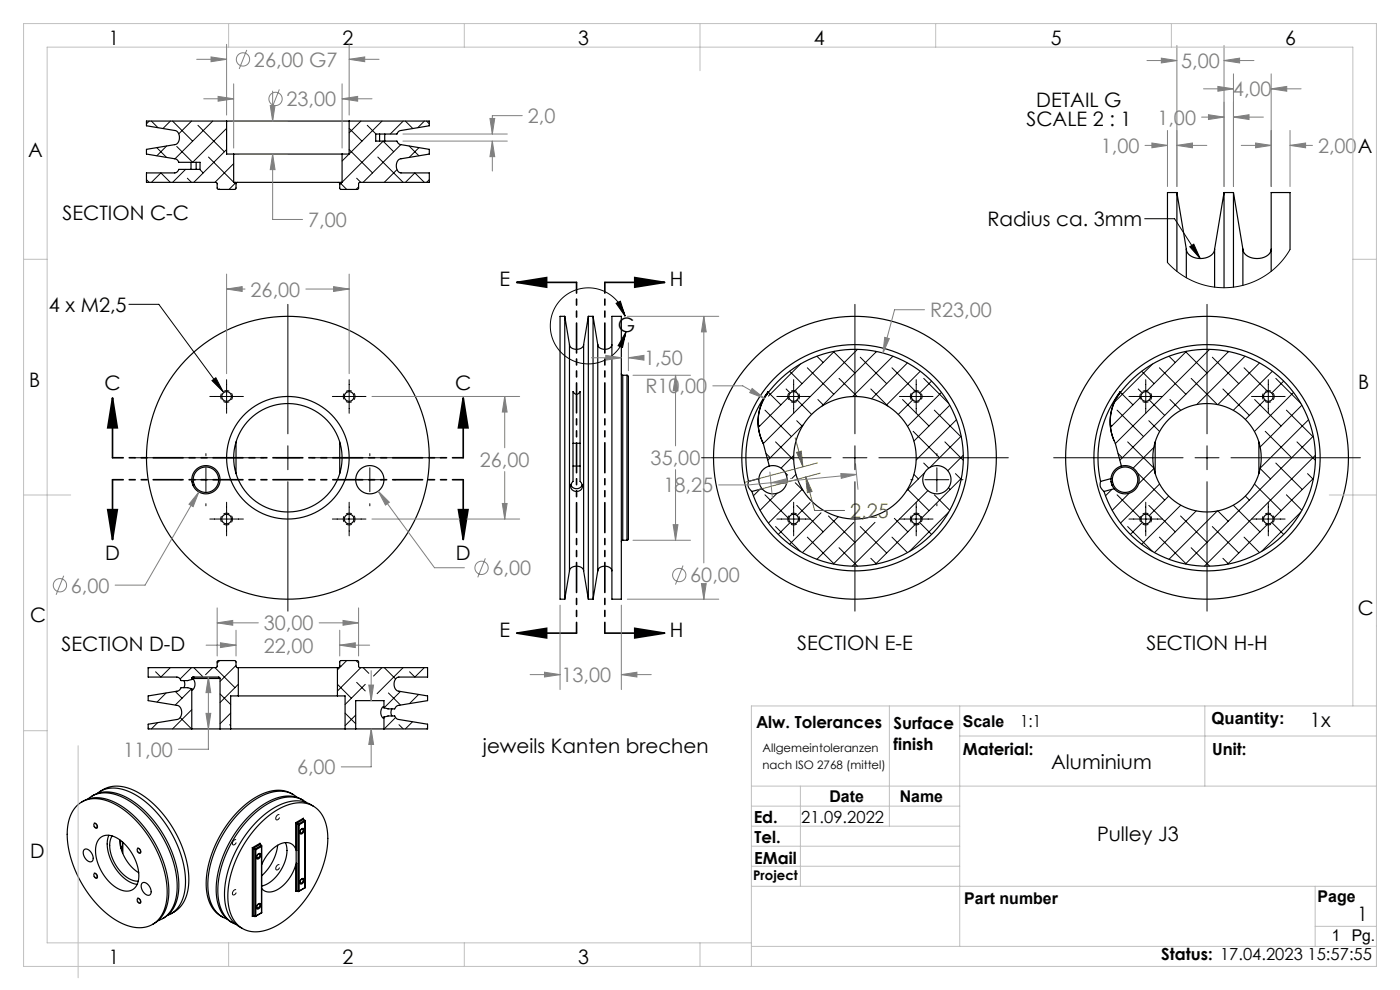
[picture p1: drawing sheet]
<svg xmlns="http://www.w3.org/2000/svg" width="297mm" height="210mm" viewBox="0 0 297 210" stroke-linecap="round" stroke-linejoin="round" font-family="sans-serif">
<g fill="none" stroke="#000" stroke-width=".25">
<path d="M40.5 34.4v1.5M41.6 34.4v1.5M48.1 25.7h-17v1l6 1a1.62 1.62 0 0 1 1 1.5 1.62 1.62 0 0 1-1 1.5l-6 1v1l6.2 1 .4 .3 .2 .4h4.5v1.5h-4.5l-.2 .5-.6 .3h-6v2h14.7l.2 .2 .1 1 .2 .3h3.6l.2-.3v-1.2h-.5v-6M48.1 25.7h26M48.1 25.7v7h1.5M49.6 32.7h23M50.1 39v-.1a3.6 3.6 0 0 1 2.2-.2h19.5l.3 .3M74.1 25.7h17v1l-6.2 1-.4 .3-.3 .4h-4.5v1.5h4.5l.3 .5 .4 .2 6.2 1.1v1l-6 1a1.62 1.62 0 0 0-1 1.5 1.62 1.62 0 0 0 1 1.5h6v2h-14.7l-.3 .2v1l-.2 .3h-3.6l-.2-.3v-1.2h.5v-6M74.1 25.7v7h-1.5M80.5 28.4v1.5M81.6 28.4v1.5M249.7 40.8v16.8"/>
<path d="M249.7 40.8h-2v14.9M249.7 40.8l2 12M251.7 52.8a2.86 2.86 0 0 0 3.5 2 2.45 2.45 0 0 0 2.5-2M251.7 52.8v6.1M257.7 52.8v8.1M259.7 40.8v20.2M259.7 40.8h2M259.7 40.8l-2 12M261.7 40.8v20.1M261.7 40.8l2 12M263.7 52.8a2.86 2.86 0 0 0 3.5 2 2.45 2.45 0 0 0 2.5-2M263.7 52.8v7.7"/>
<path d="M273.7 52.9v-12.1h-4v16.8M119.8 67.1v60M119.8 67.1h-1v60h1M119.8 67.1l1 6M120.8 73.1a1.62 1.62 0 0 0 1.5 1 1.62 1.62 0 0 0 1.5-1M120.8 73.1v48M123.8 73.1v48M124.8 67.1v60M124.8 67.1h1M124.8 67.1l-1 6M125.8 67.1v60M125.8 67.1l1 6"/>
<path d="M126.8 73.1a1.62 1.62 0 0 0 1.5 1 1.62 1.62 0 0 0 1.5-1M126.8 73.1v48M129.8 67.1h2v60h-2zM131.8 79.3l.3 .3M132.1 79.6v35M132.1 79.6h.9M133 79.6l.3 .3v34.4l-.3 .3M133 79.6v35M50.1 93.7v6.8M72.1 93.7v6.8M121.6 83.1a.78 .78 0 0 0 .7 .5 .78 .78 0 0 0 .8-.5v19a1.2 1.2 0 0 1 .1 1.8 1.2 1.2 0 0 1-1.8 0 1.2 1.2 0 0 1 .2-1.8zM121.6 94h1.5"/>
<path d="M121.6 98.9h1.5M161.7 93.5l.2 .5M161.9 94l1.3 4.9M162.7 83.6a23 23 0 0 1 35.7-1.9 23 23 0 0 1-5.5 35.3 23 23 0 0 1-33.4-12.7M162.7 83.6a10 10 0 0 0-.8 10.4M163 83.1a23.1 23.1 0 0 0-4.2 19M163 83.1l-.3 .5M163 83.1a10.3 10.3 0 0 0-1.3 10.5M163.2 98.9a3 3 0 0 1 3.6 3.8 3 3 0 0 1-5.1 1M163.2 98.9a3 3 0 0 0-2.2 2.6M237.4 83.6a23 23 0 0 1 35.7-1.9 23 23 0 0 1-5.5 35.3 23 23 0 0 1-33.4-12.7M237.4 83.6a10 10 0 0 0-.8 10.4l1.3 4.9"/>
<path d="M237.7 83.1l-.3 .5M237.7 83.1a23.1 23.1 0 0 0-4.2 19M237.7 83.1a10.3 10.3 0 0 0-1.4 10.4M237.9 98.9a3 3 0 0 1 3.6 3.8 3 3 0 0 1-5.1 1M237.9 98.9a3 3 0 0 0-2.2 2.6M245.1 93.7v6.8M267.1 93.7v6.8M41 102.1l-.3 .1M41 102.1a2.7 2.7 0 0 1 3.5-2.9 2.7 2.7 0 0 1 1.2 4.4 2.7 2.7 0 0 1-4.5-.8M41 102.1l.2 .7M41.2 102.8l-.3 .1M123.5 102.8a1.27 1.27 0 0 1-1.2 .9 1.27 1.27 0 0 1-1.2-.9"/>
<path d="M132.1 114.6l-.3 .3M132.1 114.6h.9M158.8 102.1a1.78 1.78 0 0 0 .7 2.2M161 101.5a3 3 0 0 0 .7 2.2M161 101.5l-2.2 .6M161.7 103.7l-2.2 .6M233.5 102.1a1.83 1.83 0 0 0 .7 2.2M235.7 101.5v.7M235.7 101.5l-2.2 .6M235.7 102.2l.2 .7M235.9 102.9l.5 .8M236 102.1l-.3 .1"/>
<path d="M236 102.1a2.7 2.7 0 0 1 3.5-2.9 2.7 2.7 0 0 1 1.2 4.4 2.7 2.7 0 0 1-4.5-.8M236 102.1l.2 .7M236.2 102.8l-.3 .1M236.4 103.7l-2.2 .6M120.8 121.1a1.62 1.62 0 0 1 1.5-1 1.62 1.62 0 0 1 1.5 1M120.8 121.1l-1 6M123.8 121.1l1 6M124.8 127.1h1M126.8 121.1a1.62 1.62 0 0 1 1.5-1 1.62 1.62 0 0 1 1.5 1M126.8 121.1l-1 6M39 144.4l.2 .7-.2 .8M40.7 146.1l-.9-.2h-1.4a.97 .97 0 0 1-.9 .7l-6.1 1v1l6.1 1a1.61 1.61 0 0 1 1.1 1.5 1.61 1.61 0 0 1-1.1 1.5l-6.1 1v1h9.3"/>
<path d="M40.7 154.6h6M40.7 143.9h.1M40.7 143.9v.2M40.7 146.1v8.5M40.7 143.9h.2M40.9 143.9a1.58 1.58 0 0 1-.2 2.4v-.2M40.9 143.9h5.8M41 143.6h5.4l.3 .3M41 143.6l-.3 .3M41.2 143.6l-.3 .3M46.7 143.9v10.7M46.7 154.6h2.2"/>
<path d="M48.9 154.6h24.3M50.6 141.6l-.5-.2v-1l-.3-.3h-3.5l-.2 .3-.1 1-.2 .2h-14.4v2h6.1a1.01 1.01 0 0 1 .9 .8h1.4l.9-.3M50.6 147.6h21M50.6 141.6h21M50.6 141.6v6M50.6 147.6h-1.7v7M71.6 141.6l.4-.2 .1-1 .3-.3h3.5l.2 .3v1l.3 .2h14.3v2h-6.1a1.61 1.61 0 0 0-1 1.5 1.61 1.61 0 0 0 1 1.5l6.1 1v1l-6.1 1a.99 .99 0 0 0-.9 .8h-1.4l-.8-.3M71.6 147.6h1.6v7M71.6 141.6v6M73.2 154.6h2.3M75.5 154.6h6M81.5 152.1l.8-.2h1.4a1.01 1.01 0 0 0 .9 .7l6.1 1v1h-9.2"/>
<path d="M81.5 150.1l-.1-.2a1.46 1.46 0 0 0 0 2.4l.1-.2M81.5 150.1v-1.5h-6v6M81.5 152.1v2.5M83.1 150.4l-.2 .7 .2 .8M16.3 171a6.2 6.2 0 0 1 7-.9 21.9 21.9 0 0 1 10.8 12.3 14.8 14.8 0 0 1 .4 11.3 5.7 5.7 0 0 1-7.4 2.7 20.2 20.2 0 0 1-10.6-10.5 17.4 17.4 0 0 1-1.7-12.4l.7-1.6zM17.4 170.1a7 7 0 0 1 7.2 .2 23.1 23.1 0 0 1 11.2 19.5 6.9 6.9 0 0 1-3.4 6.3M18.7 169.5a6.4 6.4 0 0 1 7.2-.4 23 23 0 0 1 11.2 15.1 11.4 11.4 0 0 1-1.1 9.3 5.1 5.1 0 0 1-2.5 1.8M19.5 168.9a7 7 0 0 1 7.2 .2 23.1 23.1 0 0 1 11.2 19.5 6.9 6.9 0 0 1-3.4 6.3M20 174.7l.5 .2a.33 .33 0 0 1 .2 .5 .33 .33 0 0 1-.5 .1l-.3-.5zM20.6 168.3a6.5 6.5 0 0 1 7.1-.2 23 23 0 0 1 11.2 15.1 11.4 11.4 0 0 1-1.1 9.3 5.1 5.1 0 0 1-2.3 1.7M21.1 177.9a3.2 3.2 0 0 1 4.3 .2 9.7 9.7 0 0 1 3.9 8.8 2.63 2.63 0 0 1-4.2 1.6 9.6 9.6 0 0 1-4.7-9.4zM21.2 167.9a7 7 0 0 1 7.7 0 23.1 23.1 0 0 1 11.1 19.5 7 7 0 0 1-3.8 6.4"/>
<path d="M23.1 177.2a8.5 8.5 0 0 0 2.1 7.9l.5 .6a5.8 5.8 0 0 0 3.4 1.9M23.8 177.3a6.3 6.3 0 0 0 .9 6.4 6 6 0 0 0 4.6 3.2M25.4 178.1l.2 1.5M25.6 178.3v1.3M25.7 179.5v.5M25.7 180a9.1 9.1 0 0 0 3.7 5.1M25.7 179.5l-.1 .1M26 178.6v2.3M26 178.6v2.4M53.5 179.8l.2 .1M53.5 179.8v14.6M53.7 179.9l.4 .2"/>
<path d="M53.7 179.9v14.3M55.2 178.9v.2M55.2 178.9l-1.7 .9M55.2 179.1l-1.5 .8M55.2 179.1l.3 .2M55.3 174.5a11.9 11.9 0 0 1 9.1-4.2 5.9 5.9 0 0 1 5 5.5 21.4 21.4 0 0 1-5 15.5 15.5 15.5 0 0 1-9.5 6.3 5.7 5.7 0 0 1-6.4-5.2 20.4 20.4 0 0 1 4-14.4zM55.5 179.3v.3M55.5 179.6l-1.2 .7M55.5 179.3l-1.4 .8M55.5 179.6v14M55.5 179.4v14.2M58.9 179.3a10.5 10.5 0 0 1-3.4 6.5"/>
<path d="M60.5 178.7a7.7 7.7 0 0 1-2.3 7.7 5.3 5.3 0 0 1-2.7 1.5M62.2 168.5a7 7 0 0 0-7.3 .2 23.1 23.1 0 0 0-11.1 19.5 6.9 6.9 0 0 0 3.4 6.3M62.7 174.5l.2 .1M62.7 174.5v5.6M62.9 174.6l.4 .2M62.9 174.6v5.8M63 169.1a6.4 6.4 0 0 0-7.2-.4 23 23 0 0 0-11.3 15.2 11.4 11.4 0 0 0 1.2 9.3 5.1 5.1 0 0 0 2.4 1.7M63.3 174.8l.2 .1M63.3 174.8v14.3M63.5 174.9v14.1M63.9 176l.2-.2a.44 .44 0 0 1 .1 .6 .44 .44 0 0 1-.6 .2zM63.9 175.9a.37 .37 0 0 1 .6-.1 .37 .37 0 0 1 0 .6l-.1 .1a.41 .41 0 0 1-.4 .4 .41 .41 0 0 1-.4-.3z"/>
<path d="M64.3 169.8a7 7 0 0 0-7.2 .2 23.1 23.1 0 0 0-11.2 19.5 6.9 6.9 0 0 0 3.4 6.2M64.3 173.6v.2M64.3 173.6l-1.6 .9M64.3 173.8l-1.4 .8M64.3 173.8l.4 .2M64.7 174v.3M64.7 174.3l-1.2 .6M64.7 174l-1.4 .8M64.7 174.3v14M64.7 174.1v14.2M65 170.2a6.5 6.5 0 0 0-7.1-.3 23 23 0 0 0-11.2 15.2 11.4 11.4 0 0 0 1.1 9.3 5.1 5.1 0 0 0 2.3 1.7M66.4 171a7 7 0 0 0-7.6 0 23.1 23.1 0 0 0-11.2 19.5 7 7 0 0 0 3.8 6.5"/>
<path d="M17.8 180.3a1.09 1.09 0 0 1 1.6 .6l.1 .2a1.02 1.02 0 0 1-.3 1.7 1.97 1.97 0 0 1-1.4-2.5zM20 185.3l.5 .2a.33 .33 0 0 1 .2 .5 .33 .33 0 0 1-.5 .1l-.3-.3zM29.2 190.6l.5 .2a.33 .33 0 0 1 .2 .5 .33 .33 0 0 1-.5 .2l-.3-.5zM29.2 180l.5 .2a.33 .33 0 0 1 .2 .5 .33 .33 0 0 1-.5 .1l-.3-.5zM30.1 187.4a1.28 1.28 0 0 1 1.8 1 .88 .88 0 0 1 .2 .9 .88 .88 0 0 1-.8 .6 2.01 2.01 0 0 1-1.2-2.5zM53.7 194.2l-.2 .2M53.7 194.2l.4 .2M54.1 180.1l.2 .2M54.1 180.1v14.3M54.3 194.3l-.2 .1M54.3 180.3v14M54.7 181.2a.37 .37 0 0 1 .6-.1 .37 .37 0 0 1 0 .6l-.1 .1a.41 .41 0 0 1-.3 .4 .41 .41 0 0 1-.5-.3z"/>
<path d="M54.7 191.8a.37 .37 0 0 1 .6-.1 .37 .37 0 0 1 0 .6l-.1 .1a.41 .41 0 0 1-.3 .4 .41 .41 0 0 1-.5-.3zM54.7 181.2l.2-.1a.44 .44 0 0 1 .1 .6 .44 .44 0 0 1-.5 .2zM54.7 191.8l.2-.1a.44 .44 0 0 1 .1 .6 .44 .44 0 0 1-.5 .2zM55.5 193.6h.1M55.5 193.6l-1.2 .7M55.5 193.6l-1.3 .8M62.7 180.1a2.36 2.36 0 0 0-3.6-.9l-1.2 .8-.8 .9-1 1.3-.6 1.2M62.7 183.5a8.1 8.1 0 0 1-5.1 5.7 2.09 2.09 0 0 1-2.1-.7M62.7 180.1l.2 .3M62.7 183.5v5.6M62.9 183.2l-.2 .3M62.9 188.9l-.2 .2"/>
<path d="M62.9 180.4h-.1l.1 2.8M62.9 183.2v5.7M62.9 188.9l.4 .2M63.5 189l-.2 .1M63.9 186.5a.37 .37 0 0 1 .6-.1 .37 .37 0 0 1 0 .6l-.1 .1a.41 .41 0 0 1-.4 .4 .41 .41 0 0 1-.4-.3zM63.9 186.5l.2-.1a.44 .44 0 0 1 .1 .6 .44 .44 0 0 1-.6 .2zM64.7 188.3h.1M64.7 188.3l-1.2 .7M64.7 188.3l-1.3 .8"/>
<circle cx="48.1" cy="84.1" r="1.02"/>
<circle cx="61.1" cy="97.1" r="30"/>
<circle cx="61.1" cy="97.1" r="13"/>
<circle cx="61.1" cy="97.1" r="11.5"/>
<circle cx="74.1" cy="84.1" r="1.03"/>
<circle cx="168.4" cy="84.1" r="1.02"/>
<circle cx="181.4" cy="97.1" r="13"/>
<circle cx="181.4" cy="97.1" r="30"/>
<circle cx="181.4" cy="97.1" r="24"/>
<circle cx="194.4" cy="84.1" r="1.03"/>
<circle cx="243.1" cy="84.1" r="1.02"/>
<circle cx="256.1" cy="97.1" r="30"/>
<circle cx="256.1" cy="97.1" r="11.5"/>
<circle cx="256.1" cy="97.1" r="24"/>
<circle cx="269.1" cy="84.1" r="1.02"/>
<circle cx="43.7" cy="101.8" r="3"/>
<circle cx="48.1" cy="110.1" r="1.02"/>
<circle cx="74.1" cy="110.1" r="1.03"/>
<circle cx="78.5" cy="101.8" r="3"/>
<circle cx="168.4" cy="110.1" r="1.02"/>
<circle cx="194.4" cy="110.1" r="1.02"/>
<circle cx="198.8" cy="101.8" r="3"/>
<circle cx="243.1" cy="110.1" r="1.02"/>
<circle cx="269.1" cy="110.1" r="1.02"/>
</g>
<g fill="none" stroke="#000" stroke-width=".21">
<path d="M31.1 38.1l.5 .6M31.7 25.7l-.6 .6M32.1 25.7l1.4 1.4M32.1 38.7l2-2 2 2M33.3 31.3l2 2.1M35.4 31l-2.1 2M36.1 25.7l-1.5 1.6M36.6 25.7l4.3 4.2M37.5 31.1l3.4 3.3M39.4 35.9l-2.8 2.8M39.7 37.8l.9 .9M40.6 25.7l-2.7 2.7"/>
<path d="M42 26.6l5.6 5.6M42.4 35.9l.7 .8M44.2 33.3l5.6 5.6M45.1 25.7l-8 8M48.1 27.2l-7.2 7.2M48.1 31.7l-7 7M49.6 34.7l-4 4M50.1 38.7l-1.5 1.5M72.1 38.7l1.5 1.5M74.1 31.7l4.9 5M74.1 27.2l2.7 2.7M75.7 37.8l.8 .9"/>
<path d="M76.1 39.6l-.6 .6M76.6 25.7l-2.5 2.5M77.9 26.6l1.9 1.8M80.2 33.3l5.3 5.4M81.1 25.7l-8.5 8.5M81.3 29.9l2.2 2.3M81.3 29.9l-9.2 9.3M84.2 36l-2.7 2.7M85 30.7l-8 8M85.5 25.7l-2.7 2.7M86 25.7l1.6 1.6M86 38.7l2-2 2 2"/>
<path d="M86.8 31l2.1 2M88.9 31.3l-2.1 2.1M90 25.7l-1.4 1.4M90.5 25.7l.6 .6M91.1 38.1l-.6 .6M46.5 40l.1 .2M242.8 46.4h6.4l5.4 8.4M252.4 52.3l.9-.5 1.3 3zM273.7 52.9l-1 1.6-1.3 1.4-1.4 1.4-1.5 1.1-1.6 .9-1.8 .8-1.9 .5-1.8 .3-1.9 .1-1.9-.1-1.8-.3-1.9-.6-1.7-.8-1.6-1-1.6-1.2-1.3-1.3M27.3 64.6h6.4l13.6 18.5M61.1 64.6v27.4M130.7 64.3l.9-.4 1 3.2z"/>
<path d="M132.6 67.1a8.1 8.1 0 0 0-12.6-4.4 8.1 8.1 0 0 0 .6 13.3 8.1 8.1 0 0 0 12.2-5.6M132.8 70.4l-.7 3.3-1-.4zM167.5 78.7l2.6 2.7M169.8 77.2l-6.8 6.8M171.3 78l5.6 5.6M173.3 75.6l1.3 1.3M176.8 74.6l4.6 4.5M177 74.5l-8.6 8.6M181.4 64.6v27.4M181.9 74.1l-20 20M182.5 75.8l5.6 5.6M185.7 74.5l.2 .1"/>
<path d="M185.9 74.6l-11.5 11.6M189.2 78l5.1 5.1M189.4 75.6l-8.5 8.5M192.5 77l-7.6 7.6M195.2 78.7l-7.2 7.2M242.2 78.7l2.6 2.7M244.5 77.2l-8.1 8.1M246 78l5.6 5.6M248 75.6l1.3 1.3M251.5 74.6l4.6 4.5M251.7 74.5l-8.6 8.6M256.1 64.6v27.4"/>
<path d="M256.6 74.1l-20 20M257.2 75.8l5.6 5.6M260.4 74.5l.2 .1M260.6 74.6l-23 23M263.9 78l5.1 5.1M264.1 75.6l-10.2 10.2M267.2 77l-8.8 8.8M269.9 78.7l-8.3 8.3M28.5 97.1h27.5M43.7 96.2v.5M43.7 99.2v5.1M44.5 84.1h7.1"/>
<path d="M45 80.7l.8-.6 1.5 3zM48.1 80.5v7.2M58.5 97.1h5.1M61.1 94.6v5M66.2 97.1h27.4M70.5 84.1h7.1M74.1 80.5v7.2M78.5 96.2v.5M78.5 99.2v5.1M148.8 97.1h27.5M160.8 90l.4 .4M162.3 87l5.6 5.6"/>
<path d="M162.5 96.2l.9 .9M163 83.2l2.7 2.7M164.5 93.7l3.9 3.9M164.8 84.1h7.1M166.8 82.5l.8 .9M167.3 84.2l-6.4 6.4M168.4 80.5v7.2M168.4 96.6l-2.7 2.7M169 89.2l1.2 1.2M169.1 84.8l3.1 3.1M170.4 90.1l-7.5 7.5M173.5 84.8l1.2 1.1"/>
<path d="M178 80.3l3.8 3.8M178.8 97.1h5.1M181.4 94.6v5M184.7 82.5l3.7 3.7M186.4 97.1h27.5M190.8 84.1h7.1M191.5 84.8l5.6 5.6M193.6 84.8l-3 3.1M193.7 91.5l5.6 5.6M194.4 80.5v7.2M196 98.2l1 1.1M196 80.3l5.3 5.3"/>
<path d="M197.6 80.8l-2.5 2.6M198.2 87l5.6 5.6M198.8 96.2v.5M198.8 99.2v5.1M199.7 83.2l-7.2 7.2M200.5 93.7l3.9 3.9M201.5 86l-7.6 7.6M202.9 89l-8.5 8.6M203.9 92.5l-6.6 6.6M204.4 96.6l-3.3 3.3M223.5 97.1h27.5M235.5 90l.4 .4"/>
<path d="M237 87l5.6 5.6M237.2 96.2l.9 .9M237.7 83.2l2.6 2.7M239.2 93.7l5.6 5.6M239.5 84.1h7.1M241.5 82.5l.8 .9M242 84.2l-6.4 6.4M243.1 80.5v7.2M243.7 89.2l2.3 2.3M243.8 84.8l3.3 3.3M244.8 94.9l-4.4 4.4M244.8 99.4l-3.3 3.2"/>
<path d="M248.2 84.8l2.3 2.2M252.7 80.3l5.5 5.5M253.5 97.1h5.1M256.1 94.6v5M259.4 82.5l5.6 5.6M261.1 97.1h27.5M265.5 84.1h7.1M266.2 84.8l5.6 5.6M267.3 99.4l2.2 2.2M268.3 84.8l-4.1 4.2M268.4 91.5l5.6 5.6M269.1 80.5v7.2"/>
<path d="M270.7 98.2l5.6 5.6M270.7 80.3l5.3 5.3M272.3 80.8l-2.5 2.6M272.9 87l5.6 5.6M274.4 83.2l-8.3 8.3M275.1 93.7l4 3.9M276.2 86l-8.9 8.8M277.6 89l-10.2 10.3M278.6 92.5l-27.1 27.1M279.1 96.6l-23.6 23.5M38.1 101.8h.5M41.1 101.8h5.1"/>
<path d="M43.7 106.8v.5M44.5 110.1h7.1M48.1 106.5v7.2M48.8 101.8h.4M61.1 102.2v27.4M70.5 110.1h7.1M72.9 101.8h.5M74.1 106.5v7.2M75.9 101.8h5.1M78.5 106.8v.5M83.5 101.8h.5M161.2 103.8l-1.4 1.4"/>
<path d="M162.3 105l5 5M164.5 111.7l5.3 5.3M164.8 110.1h7.1M164.9 104.6l-3.7 3.6M166.8 100.5l.3 .3M167.6 110.8l-2.5 2.6M167.8 101.5h.1M168.4 106.5v7.2M168.7 102.4l1.7 1.7M168.9 100.6l-.9 .9M169 107.2l5.6 5.6M170.2 103.8l-7.2 7.2"/>
<path d="M171.3 113.9l5.6 5.7M171.9 106.6l-2.8 2.8M174.2 108.8l-6.7 6.7M175.8 109.4l5.6 5.7M177.8 109.6l-7.6 7.6M178 116.2l3.9 3.9M181.1 110.8l-7.8 7.8M181.4 102.2v27.4M182.5 111.7l5.6 5.6M184.7 118.4l1.2 1.2M185.6 110.8l-8.8 8.8M189.2 113.9l3.3 3.3"/>
<path d="M189.7 110l2.9 2.8M190.8 110.1h7.1M192.5 103.8l4.6 4.5M193.2 101.8h.5M193.9 100.6l.9 1M194.3 111.1l-8.6 8.6M194.4 106.5v7.2M195.1 110.8l2.5 2.6M196.1 100.3l-3.8 3.8M196.2 101.8h5.1M196.8 104.1l-16 16M198.2 105l3.3 3.2"/>
<path d="M198.8 106.8v.5M201.2 103.5l.4 .3M201.3 108.6l-8.4 8.4M202.7 100.5l1.2 1.2M203.8 101.8h.5M204 101.5l-8.6 8.5M235.9 103.8l-1.4 1.4M237 105l5 5M239.2 111.7l5.3 5.3M239.5 110.1h7.1M239.6 104.6l-3.7 3.6M241.5 100.5l5.6 5.6"/>
<path d="M242.3 110.8l-2.5 2.6M243.1 106.5v7.2M243.7 107.2l5.6 5.6M246 113.9l5.6 5.7M246 102.7l-8.3 8.3M247.9 105.2l-4.1 4.2M250.4 109.4l5.7 5.7M250.5 107.2l-8.3 8.3M252.7 116.2l3.9 3.9M253.8 108.4l-8.9 8.8M256.1 102.2v27.4M257.2 111.7l5.6 5.6"/>
<path d="M258.2 108.4l-10.2 10.2M258.4 108.4l2.2 2.2M259.4 118.4l1.2 1.2M261.7 107.2l5.6 5.6M263.9 113.9l3.3 3.3M264.2 105.2l.8 .9M265.5 110.1h7.1M266.2 102.7l5.6 5.6M269 111.1l-8.6 8.6M269.1 106.5v7.2M269.8 110.8l2.5 2.6M272.9 105l3.3 3.2"/>
<path d="M276 108.6l-8.4 8.4M277.4 100.5l1.2 1.2M278.6 101.5l-8.5 8.5M31.4 154.4l.3 .2M31.6 141.6l-.2 .2M33.4 153.3l-1.3 1.3M35.2 147l-1.9 1.9M35.3 149.2h.1M36.1 141.6l-2 2-1.1-1.1M37.2 146.7l1.4 1.4M38.2 152.2l2.4 2.4M40.6 141.6l-2.4 2.4"/>
<path d="M40.6 146.1l-3.4 3.5M40.7 150.5l-4.1 4.1M41.1 141.6l1.8 1.9M45.1 141.6l-1.5 1.5M45.6 141.6l4.2 4.3M46.6 140.1l-.5 .6M46.7 147.2l2.2 2.2M48.7 153.7l.2 .2M48.9 151.3l-2.2 2.2M50.1 141.2l-3.4 3.3M50.6 145.2l-3.9 3.8M71.6 145.2l2.9 2.9"/>
<path d="M72.1 141.2l.2 .2M73.2 151.3l2.3 2.2M73.6 140.1l-2 2M75.5 151.7l-2.3 2.2M75.5 140.1l.6 .6M75.7 144.7l1.8 1.9M76.5 141.6l-4.9 5M77 141.6l1.2 1.2M77.5 145.2l-4.3 4.2M81 141.6l-1.8 1.8M81.5 141.6l2.4 2.4M82.4 147l2.6 2.6"/>
<path d="M83.9 152.2l-2.4 2.4M84.6 153.7l.9 .9M85 146.7l-3.5 3.4M85.5 141.6l-5.5 5.5M87.5 153.1l-1.5 1.5M88.8 147.3l-1.9 1.9M90 141.6l-2 2-1.1-1.1M90.7 154.4l-.2 .2"/>
</g>
<g fill="none" stroke="#808080" stroke-width=".21">
<path d="M41.7 12.6h6.4M44.8 12.1l3.3 .5-3.3 .5zM48.1 9.4v15M49.6 17.8v13.6M52.4 10.6l-1.7 4M57.8 19.3v6.4M59.3 19l-1.7 4M72.6 17.8v13.6M74.1 12.6l3.3-.5v1zM74.1 9.4v15M74.1 12.6h6.3M243.3 12.8h6.4"/>
<path d="M246.4 12.3l3.3 .5-3.3 .6zM249.7 9.7v29.9M255.3 18.8h6.4M258.4 18.3l3.3 .5-3.3 .6zM259.7 12.8l3.3-.5v1.1zM259.7 9.7v29.9M259.7 12.8h6.3M261.7 15.7v23.9M269.7 15.7v23.9M269.7 18.8h6.3M269.7 18.8l3.3-.5v1.1zM43.2 21h6.4"/>
<path d="M46.3 20.4l3.3 .6-3.3 .5zM49.3 25.7h11.7M50.8 32.7h10.2M57.3 22.4h1l-.5 3.3zM57.8 32.7v13.9h6.4M57.8 32.7l.5 3.3h-1zM72.6 21l3.3-.6v1.1zM72.6 21h6.3M85.5 29.9h22.1M85.5 28.4h22.1M103.9 25.1h1.1l-.6 3.3zM104.4 29.9v6.4"/>
<path d="M104.4 29.9l.6 3.3h-1.1zM110.8 24.5h-6.4v3.9M242.9 30.8h4.8M244.4 30.3l3.3 .5-3.3 .6zM247.7 27.7v11.9M249.7 30.8h6.3M249.7 30.8l3.3-.5v1.1zM254.9 24.8h4.8M256.4 24.3l3.3 .5-3.3 .6zM261.7 24.8h6.3M261.7 24.8l3.3-.5v1.1zM263.3 30.8h6.4"/>
<path d="M266.4 30.3l3.3 .5-3.3 .6zM273.7 30.8l3.3-.5v1.1zM273.7 30.8h4.7M273.7 27.7v11.9M48.1 58.1v21.2M74.1 58.1v21.2M48.1 61.3h3.9M48.1 61.3l3.3-.5v1zM64.9 61.3h9.2M70.8 60.8l3.3 .5-3.3 .5zM125.5 75.9h6.3M128.5 75.4l3.3 .5-3.3 .5z"/>
<path d="M133.1 67.1h19.4M133.3 72.7v5.9M133.3 75.9h2.2M133.3 75.9l3.3-.5v1zM134.3 79.6h12.2M143.3 79.6v15M143.3 79.6l.5 3.3h-1zM149.3 67.1v52.3M149.3 67.1l.5 3.3h-1zM187.7 71.6l1 .2-1.4 3.1zM196.1 65.7h-6.3l-2.5 9.2M78.9 84.1h31.3"/>
<path d="M107.1 84.1v10.9M107.1 84.1l.5 3.3h-1zM143.3 99.6v15M151.2 81.8h6.4l4.6 2.7M159.6 82.4l2.6 2.1-3.2-1.2zM181.5 98.4l.5 5.4M42.2 104.4l-11.4 19.7h-6.4M42.2 104.4l-1.2 3.1-.9-.5zM78.9 110.1h31.3M80.2 104.2l2.4 2.3-.8 .6zM80.2 104.2l12 16.2h6.3M103 118.4l-1.6 4.1"/>
<path d="M106.6 106.8h1l-.5 3.3zM107.1 100v10.1M134.3 114.6h12.2M142.8 111.3h1l-.5 3.3zM144.9 120l-1.6 4M163.3 100.1l.6 5.5M163.5 102.4l3.3-.8 .1 1zM178.4 100.5l3.3 .1-3.2 .9zM181.7 100.6l-22.9 2.3h-6.3M13.5 122.1l-1.6 4.1M43.7 136.9h6.4M46.1 132.1l3.3-.5v1z"/>
<path d="M46.1 128.9v10.3M46.1 132.1h8.7M46.8 136.3l3.3 .6-3.3 .5zM50.1 133.7v5.5M67.7 132.1h8.4M72.1 133.7v5.5M72.1 136.9h6.3M72.1 136.9l3.3-.6v1.1zM72.8 131.6l3.3 .5-3.3 .5zM76.1 128.9v10.3M118.8 128.4v17.9M131.8 128.4v17.9"/>
<path d="M133.1 127.1h19.4M148.8 123.8h1l-.5 3.3zM149.3 124.5v2.6M43.7 151.3h1l-.5 3.3zM44.2 143.6v15.3h-6.3M44.2 143.6l.5 3.3h-1zM78.2 145.3h1.1l-.6 3.3zM78.7 154.6v8.1h-6.3M78.7 142.3v6.3M78.7 154.6l.6 3.3h-1.1zM112.5 143.1h6.3M115.5 142.6l3.3 .5-3.3 .5z"/>
<path d="M131.8 143.1h6.4M131.8 143.1l3.3-.5v1z"/>
<circle cx="51.5" cy="12.6" r="1.41"/>
<circle cx="58.5" cy="21" r="1.41"/>
<circle cx="12.7" cy="124.1" r="1.41"/>
<circle cx="102.2" cy="120.5" r="1.41"/>
<circle cx="144.1" cy="122" r="1.41"/>
</g>
<g fill="none" stroke="#000" stroke-width=".35">
<path d="M109.6 59.9l6.4-1v2zM109.6 59.9h12.7M128.3 59.9h12.7M134.7 58.9l6.3 1-6.3 1zM23.9 84.4l1 6.4h-2zM23.9 84.4v12.7M98.3 84.4v12.7M98.3 84.4l1 6.4h-2zM22.9 108.1h2l-1 6.4zM23.9 101.8v12.7M97.3 108.1h2l-1 6.4zM98.3 101.8v12.7"/>
<path d="M109.6 134.3l6.4-1v2zM109.6 134.3h12.7M128.3 134.3h12.7M134.7 133.3l6.3 1-6.3 1z"/>
</g>
<path d="M168.7 92.9l1.6 6.1M169 96l1-.3 .3 3.3zM173.4 98.2l-15.3 4.1M170.9 101.2l1.9 7.1h6.4M170.9 101.2l1.4 3.1-1 .2zM174 100.4l-13.3 3.5" fill="none" stroke="#808000" stroke-width=".21"/>
<path d="M20.7 175.4v.2a.63 .63 0 0 1-.8-.2 .63 .63 0 0 1 0-.8l.5 .1 .3 .7M49.3 178.9v.2a.63 .63 0 0 0 .8-.2 .63 .63 0 0 0 0-.7l-.5 .1-.3 .6M58.5 173.6v.2a.63 .63 0 0 0 .8-.2 .63 .63 0 0 0 0-.7l-.5 .1-.3 .6M20.7 186v.2a.63 .63 0 0 1-.8-.2 .63 .63 0 0 1 0-.8l.5 .1 .3 .7M29.9 191.3v.2a.63 .63 0 0 1-.8-.2 .63 .63 0 0 1 0-.7l.5 .1 .3 .6M29.9 180.7v.2a.63 .63 0 0 1-.8-.2 .63 .63 0 0 1 0-.8l.5 .1 .3 .7M49.3 189.5v.2a.63 .63 0 0 0 .8-.2 .63 .63 0 0 0 0-.7l-.5 .1-.3 .6M58.5 184.2v.2a.63 .63 0 0 0 .8-.2 .63 .63 0 0 0 0-.7l-.5 .1-.3 .6" fill="none" stroke="#000" stroke-width=".21" stroke-dasharray="1.3 .6" stroke-linecap="butt"/>
<path d="M49.3 84.1a1.25 1.25 0 0 1-1.8 1.1 1.25 1.25 0 0 1-.1-2.1 1.25 1.25 0 0 1 1.9 .8v.2M75.3 84.1a1.25 1.25 0 0 1-1.8 1.1 1.25 1.25 0 0 1-.1-2.1 1.25 1.25 0 0 1 1.9 .8v.2M167.1 84.1a1.25 1.25 0 0 0 1.8 1.1 1.25 1.25 0 0 0 .2-2.1 1.25 1.25 0 0 0-2 .8v.2M193.1 84.1a1.25 1.25 0 0 0 1.8 1.1 1.25 1.25 0 0 0 .2-2.1 1.25 1.25 0 0 0-2 .8v.2M244.3 84.1a1.25 1.25 0 0 1-1.8 1.1 1.25 1.25 0 0 1-.2-2.1 1.25 1.25 0 0 1 2 .8v.2M270.3 84.1a1.25 1.25 0 0 1-1.8 1.1 1.25 1.25 0 0 1-.2-2.1 1.25 1.25 0 0 1 2 .8v.2M49.3 110.1a1.25 1.25 0 0 1-1.8 1.1 1.25 1.25 0 0 1-.1-2.1 1.25 1.25 0 0 1 1.9 .8v.2M75.3 110.1a1.25 1.25 0 0 1-1.8 1.1 1.25 1.25 0 0 1-.1-2.1 1.25 1.25 0 0 1 1.9 .8v.2M167.1 110.1a1.25 1.25 0 0 0 1.8 1.1 1.25 1.25 0 0 0 .2-2.1 1.25 1.25 0 0 0-2 .8v.2M193.1 110.1a1.25 1.25 0 0 0 1.8 1.1 1.25 1.25 0 0 0 .2-2.1 1.25 1.25 0 0 0-2 .8v.2M244.3 110.1a1.25 1.25 0 0 1-1.8 1.1 1.25 1.25 0 0 1-.2-2.1 1.25 1.25 0 0 1 2 .8v.2M270.3 110.1a1.25 1.25 0 0 1-1.8 1.1 1.25 1.25 0 0 1-.2-2.1 1.25 1.25 0 0 1 2 .8v.2" fill="none" stroke="#000" stroke-width=".21" stroke-dasharray="1.3 .6" stroke-dashoffset=".5" stroke-linecap="butt"/>
<path d="M122.3 59.9v74.4M128.3 59.9v74.4M98.3 97.1h-74.4M98.3 101.8h-74.4" fill="none" stroke="#000" stroke-width=".35" stroke-dasharray="6.3 1.3 1.3 1.3 1.3 1.3" stroke-dashoffset="4.1"/>
<g fill="none" stroke="#c0c0c0" stroke-width=".21">
<path d="M5 5h287v200h-287zM48.5 5v5M98.5 5v5M148.5 5v10M198.5 5v5M248.5 5v5M5 55h5M287 55h5M5 105h10M282 105h10M5 155h5M16.6 158.2v49.2"/>
<path d="M188.7 149.8v25.5M203.6 149.8v51M203.6 156.1h88.4M255.6 149.8v17M287 149.8v-139.8h-277v190h149.4M292 149.8h-132.6v55.2M159.4 166.8h132.6M159.4 179.5h44.2M159.4 175.3h44.2M159.4 171h44.2M169.8 166.8v21.2M159.4 183.8h44.2"/>
<path d="M159.4 188h132.6M279 188v12.8M279 196.5h13M48.5 200v5M98.5 200v5M148.5 200v5M159.4 200.8h132.6"/>
</g>
<g fill="#000">
<path d="M109.6 59.9l6.4-1v2zM109.6 134.3l6.4-1v2zM134.7 58.9l6.3 1-6.3 1zM134.7 133.3l6.3 1-6.3 1zM98.3 84.4l1 6.4h-2zM23.9 84.4l1 6.4h-2zM97.3 108.1h2l-1 6.4zM22.9 108.1h2l-1 6.4z"/>
<path d="M130.7 64.3l.9-.4 1 3.2zM132.8 70.4l-.7 3.3-1-.4zM252.4 52.3l.9-.5 1.3 3z"/>
</g>
<path d="M246.4 12.3l3.3 .5-3.3 .6zM259.7 12.8l3.3-.5v1.1z" fill="#808080"/>
<path d="M170.9 101.2l1.4 3.1-1 .2zM169 96l1-.3 .3 3.3z" fill="#808000"/>
<path d="M149.3 67.1l.5 3.3h-1zM148.8 123.8h1l-.5 3.3zM131.8 143.1l3.3-.5v1zM115.5 142.6l3.3 .5-3.3 .5zM133.3 75.9l3.3-.5v1zM128.5 75.4l3.3 .5-3.3 .5zM143.3 79.6l.5 3.3h-1zM142.8 111.3h1l-.5 3.3zM48.1 61.3l3.3-.5v1zM70.8 60.8l3.3 .5-3.3 .5zM107.1 84.1l.5 3.3h-1zM106.6 106.8h1l-.5 3.3zM80.2 104.2l1.6 2.9 .8-.6zM42.2 104.4l-2.1 2.6 .9 .5zM104.4 29.9l.6 3.3h-1.1zM103.9 25.1h1.1l-.6 3.3zM74.1 12.6l3.3-.5v1zM44.8 12.1l3.3 .5-3.3 .5zM57.8 32.7l.5 3.3h-1zM57.3 22.4h1l-.5 3.3zM72.6 21l3.3-.6v1.1zM46.3 20.4l3.3 .6-3.3 .5zM44.2 143.6l.5 3.3h-1zM43.7 151.3h1l-.5 3.3zM78.2 145.3h1.1l-.6 3.3zM78.7 154.6l.6 3.3h-1.1zM46.1 132.1l3.3-.5v1zM72.8 131.6l3.3 .5-3.3 .5zM46.8 136.3l3.3 .6-3.3 .5zM72.1 136.9l3.3-.6v1.1zM187.7 71.6l-.4 3.3 1.4-3.1zM178.4 100.5l3.3 .1-3.2 .9zM163.5 102.4l3.3-.8 .1 1zM159.6 82.4l-.6 .9 3.2 1.2zM244.4 30.3l3.3 .5-3.3 .6zM249.7 30.8l3.3-.5v1.1zM256.4 24.3l3.3 .5-3.3 .6zM261.7 24.8l3.3-.5v1.1zM258.4 18.3l3.3 .5-3.3 .6zM269.7 18.8l3.3-.5v1.1zM266.4 30.3l3.3 .5-3.3 .6zM273.7 30.8l3.3-.5v1.1z" fill="#808080"/>
<path d="M45 80.7l.8-.6 1.5 3z" fill="#000"/>
<g font-size="4.2">
<text x="23.1" y="9.5">1</text>
<text x="72.7" y="9.5">2</text>
<text x="122.7" y="9.5">3</text>
<text x="172.7" y="9.5">4</text>
<text x="222.9" y="9.6">5</text>
<text x="272.7" y="9.5">6</text>
<text x="219.8" y="22.6">DETAIL G</text>
<text x="217.8" y="26.8">SCALE 2 : 1</text>
<text x="6" y="33.2">A</text>
<text x="288" y="32.5">A</text>
<text x="13.3" y="46.6">SECTION C-C</text>
<text x="209.5" y="48">Radius ca. 3mm</text>
<text x="106" y="60.7">E</text>
<text x="142.1" y="60.7">H</text>
<text x="10.4" y="66.2">4 x M2,5</text>
<text x="131.1" y="70.3">G</text>
<text x="6.2" y="82">B</text>
<text x="22.2" y="82.7">C</text>
<text x="96.6" y="82.7">C</text>
<text x="288.1" y="82.4">B</text>
<text x="22.3" y="118.7">D</text>
<text x="96.7" y="118.7">D</text>
<text x="288" y="130.5">C</text>
<text x="6.4" y="132">C</text>
<text x="106" y="135.1">E</text>
<text x="142.1" y="135.1">H</text>
<text x="169.1" y="138">SECTION E-E</text>
<text x="243.2" y="138">SECTION H-H</text>
<text x="13.1" y="138.1">SECTION D-D</text>
<text x="277.9" y="154.1">1x</text>
<text x="102.5" y="159.6">jeweils Kanten brechen</text>
<text x="223" y="163.1">Aluminium</text>
<text x="232.7" y="178.4">Pulley J3</text>
<text x="6.4" y="182">D</text>
<text x="288" y="195.3">1</text>
<text x="23.1" y="204.5">1</text>
<text x="72.7" y="204.5">2</text>
<text x="122.7" y="204.5">3</text>
</g>
<g font-size="4.2" fill="#808080">
<text x="53.9" y="14.2">26,00 G7</text>
<text x="250.6" y="14.5">5,00</text>
<text x="60.8" y="22.5">23,00</text>
<text x="261.6" y="20.5">4,00</text>
<text x="112" y="26.1">2,0</text>
<text x="245.5" y="26.5">1,00</text>
<text x="233.5" y="32.5">1,00</text>
<text x="279.6" y="32.5">2,00</text>
<text x="65.4" y="48.2">7,00</text>
<text x="53.2" y="62.9">26,00</text>
<text x="197.3" y="67.3">R23,00</text>
<text x="136.6" y="77.5">1,50</text>
<text x="136.9" y="83.5">R10,00</text>
<text x="101.8" y="99.1">26,00</text>
<text x="138" y="98.7">35,00</text>
<text x="140.7" y="104.5">18,25</text>
<text x="15" y="125.7">6,00</text>
<text x="104.5" y="122">6,00</text>
<text x="146.4" y="123.5">60,00</text>
<text x="56" y="133.7">30,00</text>
<text x="56" y="138.5">22,00</text>
<text x="119.1" y="144.7">13,00</text>
<text x="26.1" y="160.5">11,00</text>
<text x="63" y="164.3">6,00</text>
</g>
<text font-size="4.2" fill="#808000" x="180.3" y="109.9">2,25</text>
<g font-size="3.5">
<text x="160.4" y="154.4">Alw. Tolerances</text>
<text x="189.5" y="154.6">Surface</text>
<text x="216.4" y="154.3">1:1</text>
<text x="257" y="153.5">Quantity:</text>
<text x="189.5" y="159.1">finish</text>
<text x="204.3" y="160.3">Material:</text>
<text x="257.2" y="160.1">Unit:</text>
<text x="159.9" y="174.6">Ed.</text>
<text x="160.1" y="178.7">Tel.</text>
<text x="170" y="174.6">21.09.2022</text>
<text x="160" y="183.2">EMail</text>
<text x="246.4" y="203.6">Status: 17.04.2023 15:57:55</text>
</g>
<g font-size="3.4">
<text x="204.3" y="154.3">Scale</text>
<text x="176" y="170.1">Date</text>
<text x="190.9" y="170.1">Name</text>
<text x="204.6" y="191.8">Part number</text>
<text x="279.5" y="191.3">Page</text>
<text x="282.6" y="199.6">1</text>
<text x="286.8" y="199.6">Pg.</text>
</g>
<text font-size="2.8" x="159.8" y="186.7">Project</text>
<g font-size="2.5">
<text x="161.8" y="159.6">Allgemeintoleranzen</text>
<text x="161.8" y="163.1">nach ISO 2768 (mittel)</text>
</g>
</svg>
